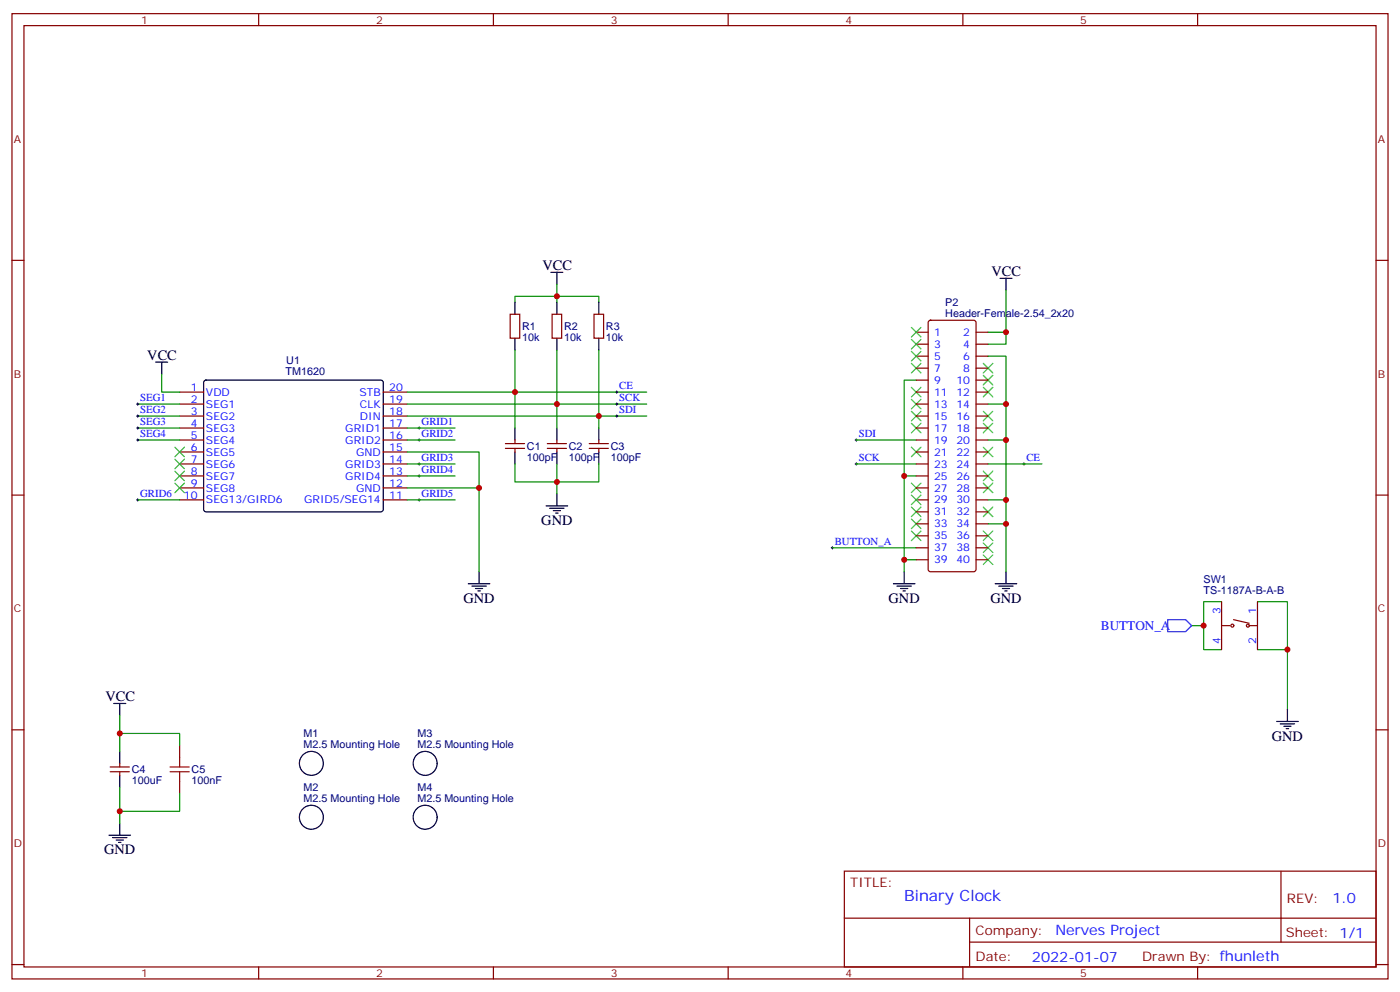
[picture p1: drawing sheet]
<svg xmlns="http://www.w3.org/2000/svg" width="412mm" height="292mm" viewBox="0 0 412 292" stroke-linecap="round" stroke-linejoin="round" font-family="sans-serif">
<g fill="none" stroke="#870000" stroke-width=".35">
<path d="M3.5 4h405.4v284.4h-405.4zM7.1 7.5h398.2v277.3h-398.2zM76.2 4v3.5M145.3 4v3.5M214.5 4v3.5M283.6 4v3.5M352.8 4v3.5M3.5 76.7h3.6M405.3 76.7h3.6M150.3 92.6h2.8v7h-2.8zM162.6 92.6h2.9v7h-2.9zM175 92.6h2.8v7h-2.8z"/>
<path d="M269.9 97.9h3.5M273.6 94.5l.5-.2h12.7l.5 .2 .2 .5v72.7l-.2 .5-.5 .2h-12.7l-.5-.2-.2-.5v-72.7zM287.5 97.9h3.5M52.9 115.5h7.1M52.9 119h7.1M112.9 115.5h7M112.9 119h7M269.9 115.5h3.5M269.9 119h3.5M269.9 101.4h3.5M269.9 104.9h3.5M269.9 108.4h3.5"/>
<path d="M269.9 112h3.5M287.5 115.5h3.5M287.5 119h3.5M287.5 101.4h3.5M287.5 104.9h3.5M287.5 108.4h3.5M287.5 112h3.5M52.9 122.6h7.1M52.9 126.1h7.1M52.9 129.6h7.1M52.9 133.1h7.1M52.9 136.7h7.1"/>
<path d="M112.9 122.6h7M112.9 126.1h7M112.9 129.6h7M112.9 133.1h7M112.9 136.7h7M148.9 132.1h5.6M148.9 130.7h5.6M151.7 129.6v1.1M151.7 132.1v1M161.2 132.1h5.7M161.2 130.7h5.7M164 129.6v1.1"/>
<path d="M164 132.1v1M173.6 132.1h5.6M173.6 130.7h5.6M176.4 129.6v1.1M176.4 132.1v1M269.9 122.6h3.5M269.9 126.1h3.5M269.9 129.6h3.5M269.9 133.1h3.5M269.9 136.7h3.5M287.5 122.6h3.5M287.5 126.1h3.5"/>
<path d="M287.5 129.6h3.5M287.5 133.1h3.5M287.5 136.7h3.5M3.5 145.8h3.6M52.9 140.2h7.1M52.9 143.7h7.1M52.9 147.2h7.1M112.9 140.2h7M112.9 143.7h7M112.9 147.2h7M269.9 140.2h3.5M269.9 143.7h3.5"/>
<path d="M269.9 147.2h3.5M269.9 150.8h3.5M269.9 154.3h3.5M269.9 157.8h3.5M287.5 140.2h3.5M287.5 143.7h3.5M287.5 147.2h3.5M287.5 150.8h3.5M287.5 154.3h3.5M287.5 157.8h3.5M405.3 145.8h3.6M269.9 161.4h3.5"/>
<path d="M269.9 164.9h3.5M287.5 161.4h3.5M287.5 164.9h3.5M359.8 177.2v14.1M370.4 177.2v14.1M359.8 184.3h2.5M363.4 182.5l4.5 1.1M367.9 184.3h2.5M3.5 215h3.6M52.9 219.6v3.5M405.3 215h3.6M32.5 227.3h5.6"/>
<path d="M32.5 225.9h5.6M35.3 224.9v1M35.3 227.3v1.1M52.9 230.2v3.5M248.7 256.6h156.6v28.2h-156.6zM377.3 256.6v20.9M248.7 270.5h156.5M285.6 277.5h119.6M285.6 270.5v14.1M3.5 284.1h3.6M76.2 284.8v3.6M145.3 284.8v3.6"/>
<path d="M214.5 284.8v3.6M283.6 284.8v3.6M352.8 284.8v3.6M405.3 284.1h3.6"/>
<circle cx="363" cy="184.3" r=".44"/>
<circle cx="367.6" cy="184.3" r=".44"/>
</g>
<g fill="none" stroke="#000" stroke-width=".35">
<path d="M151.7 89v3.6M151.7 99.6v3.6M162.3 80.2h3.5M164 80.2v3.5M164 89v3.6M164 99.6v3.6M176.4 89v3.6M176.4 99.6v3.6M294.6 82h3.5M296.3 82v3.5M45.9 106.7h3.5M47.6 106.7v3.5"/>
<path d="M60.2 112.2l.5-.2h51.5l.5 .2 .2 .5-.1 37.6-.6 .5-51.8-.1-.4-.6v-37.4zM151.7 126.1v3.5M151.7 133.1v3.6M164 126.1v3.5M164 133.1v3.6M176.4 126.1v3.5M176.4 133.1v3.6M160.9 149h6.3M161.9 149.7h4.3M163 150.4h2.1M163.7 151.1h.7M164 145.5v3.5"/>
<path d="M137.9 171.9h6.4M139 172.6h4.2M140.1 173.4h2.1M140.8 174.1h.7M141.1 168.4v3.5M263.2 171.9h6.3M264.2 172.6h4.3M265.3 173.4h2.1M266 174.1h.7M266.3 168.4v3.5M293.2 171.9h6.3M294.2 172.6h4.2"/>
<path d="M295.3 173.4h2.1M296 174.1h.7M296.3 168.4v3.5M33.5 207.2h3.5M35.3 207.2v3.5M376.1 212.5h6.3M377.1 213.2h4.3M378.2 213.9h2.1M378.9 214.6h.7M379.2 209v3.5M35.3 221.3v3.6M35.3 228.4v3.5"/>
<path d="M32.1 246h6.4M33.2 246.7h4.2M34.2 247.4h2.1M34.9 248.1h.7M35.3 242.5v3.5"/>
<circle cx="91.7" cy="224.9" r="3.5"/>
<circle cx="125.2" cy="224.9" r="3.5"/>
<circle cx="91.7" cy="240.7" r="3.5"/>
<circle cx="125.2" cy="240.7" r="3.5"/>
</g>
<path d="M50.1 227.3h5.6M50.1 225.9h5.6M52.9 223.1v2.8M52.9 227.3v2.9" fill="none" stroke="#a10000" stroke-width=".35"/>
<g fill="none" stroke="#008700" stroke-width=".35">
<path d="M164 83.7v3.6h-12.3v1.7M164 89v-1.7h12.4v1.7M296.3 85.5v12.4h-5.3M296.3 97.9v3.5h-5.3M40.6 119h12.3M47.6 110.2v5.3h5.3M119.9 119h70.6M119.9 115.5h70.6M151.7 103.2v22.9M164 103.2v22.9M176.4 103.2v22.9M269.9 112h-3.6v28.2"/>
<path d="M291 119h5.3v10.6M291 104.9h5.3v14.1M40.6 122.6h12.3M40.6 126.1h12.3M40.6 129.6h12.3M119.9 133.1h21.2v10.6M119.9 122.6h70.6M119.9 126.1h14.2M119.9 129.6h14.2M119.9 136.7h14.2M151.7 136.7v5.3h24.7v-5.3M164 136.7v8.8"/>
<path d="M252.2 129.6h17.7M252.2 136.7h17.7M291 129.6h5.3v17.6M291 136.7h15.9M40.6 147.2h12.3M119.9 143.7h21.2v24.7M119.9 147.2h14.2M119.9 140.2h14.2M269.9 140.2h-3.6v24.7M291 154.3h5.3v14.1M291 147.2h5.3v7.1M245.2 161.4h24.7"/>
<path d="M269.9 164.9h-3.6v3.5M359.8 177.2h-5.3v7.1h-3.5M370.4 177.2h8.8v14.1M354.5 184.3v7h5.3M370.4 191.3h8.8v17.7M35.3 216h17.6v3.6M35.3 210.7v10.6M35.3 231.9v10.6M52.9 233.7v5.3h-17.6"/>
</g>
<g fill="none" stroke="#000" stroke-width=".29">
<path d="M40.2 119h.7M40.6 118.7v.7M181.3 119h.7M181.3 115.5h.7M181.7 115.1v.8M181.7 118.7v.7M40.2 122.6h.7M40.2 126.1h.7M40.2 129.6h.7M40.6 122.2v.7M40.6 125.7v.7M40.6 129.3v.7"/>
<path d="M123.1 126.1h.7M123.1 129.6h.7M123.1 136.7h.7M123.5 125.7v.7M123.5 129.3v.7M123.5 136.3v.7M123.5 139.8v.7M181.3 122.6h.7M181.7 122.2v.7M251.9 129.6h.7M251.9 136.7h.7M252.2 129.3v.7"/>
<path d="M252.2 136.3v.7M301.3 136.7h.7M301.6 136.3v.7M40.2 147.2h.7M40.6 146.9v.7M123.1 140.2h.7M123.1 147.2h.7M123.5 146.9v.7M244.8 161.4h.7M245.2 161v.7"/>
</g>
<g fill="none" stroke="#3c3" stroke-width=".35">
<path d="M268.5 100l2.8 2.8M268.5 96.4l2.8 2.9M271.3 100l-2.8 2.8M271.3 96.4l-2.8 2.9M268.5 107l2.8 2.9M268.5 114.1l2.8 2.8M268.5 117.6l2.8 2.8M268.5 103.5l2.8 2.8M271.3 107l-2.8 2.9M271.3 114.1l-2.8 2.8M271.3 117.6l-2.8 2.8M271.3 103.5l-2.8 2.8"/>
<path d="M289.6 107l2.9 2.9M289.6 110.6l2.9 2.8M289.6 114.1l2.9 2.8M292.5 107l-2.9 2.9M292.5 110.6l-2.9 2.8M292.5 114.1l-2.9 2.8M51.5 138.8l2.8 2.8M51.5 135.3l2.8 2.8M51.5 131.7l2.8 2.8M54.3 138.8l-2.8 2.8M54.3 135.3l-2.8 2.8M54.3 131.7l-2.8 2.8"/>
<path d="M268.5 121.1l2.8 2.9M268.5 124.7l2.8 2.8M268.5 131.7l2.8 2.8M271.3 131.7l-2.8 2.8M271.3 121.1l-2.8 2.9M271.3 124.7l-2.8 2.8M289.6 138.8l2.9 2.8M289.6 121.1l2.9 2.9M289.6 124.7l2.9 2.8M289.6 131.7l2.9 2.8M292.5 121.1l-2.9 2.9M292.5 124.7l-2.9 2.8"/>
<path d="M292.5 131.7l-2.9 2.8M292.5 138.8l-2.9 2.8M51.5 142.3l2.8 2.8M54.3 142.3l-2.8 2.8M268.5 156.4l2.8 2.8M268.5 152.9l2.8 2.8M268.5 149.4l2.8 2.8M268.5 142.3l2.8 2.8M268.5 145.8l2.8 2.9M271.3 142.3l-2.8 2.8M271.3 145.8l-2.8 2.9M271.3 152.9l-2.8 2.8"/>
<path d="M271.3 156.4l-2.8 2.8M271.3 149.4l-2.8 2.8M289.6 142.3l2.9 2.8M289.6 149.4l2.9 2.8M289.6 156.4l2.9 2.8M289.6 159.9l2.9 2.9M292.5 142.3l-2.9 2.8M292.5 149.4l-2.9 2.8M292.5 156.4l-2.9 2.8M292.5 159.9l-2.9 2.9M289.6 163.5l2.9 2.8M292.5 163.5l-2.9 2.8"/>
</g>
<path d="M344 182.5h5.2l1.8 1.8-1.8 1.8h-5.2z" fill="none" stroke="#00f" stroke-width=".35"/>
<g fill="#c00">
<circle cx="141.1" cy="143.7" r=".88"/>
<circle cx="164" cy="87.3" r=".88"/>
<circle cx="296.3" cy="97.9" r=".88"/>
<circle cx="151.7" cy="115.5" r=".88"/>
<circle cx="164" cy="119" r=".88"/>
<circle cx="176.4" cy="122.6" r=".88"/>
<circle cx="164" cy="142" r=".88"/>
<circle cx="35.3" cy="216" r=".88"/>
<circle cx="35.3" cy="239" r=".88"/>
<circle cx="379.2" cy="191.3" r=".88"/>
<circle cx="354.5" cy="184.3" r=".88"/>
<circle cx="266.3" cy="164.9" r=".88"/>
<circle cx="266.3" cy="140.2" r=".88"/>
<circle cx="296.3" cy="154.3" r=".88"/>
<circle cx="296.3" cy="147.2" r=".88"/>
<circle cx="296.3" cy="129.6" r=".88"/>
<circle cx="296.3" cy="119" r=".88"/>
</g>
<text font-size="4.6" fill="#00f" x="266.3" y="265.4">Binary Clock</text>
<g font-size="4.2">
<text x="159.8" y="79.5">VCC</text>
<text x="292.1" y="81.3">VCC</text>
<text x="43.4" y="106">VCC</text>
<text x="159.5" y="154.7">GND</text>
<text x="136.5" y="177.6">GND</text>
<text x="261.8" y="177.6">GND</text>
<text x="291.7" y="177.6">GND</text>
<text x="31" y="206.5">VCC</text>
<text x="374.6" y="218.2">GND</text>
<text x="30.7" y="251.7">GND</text>
</g>
<g font-size="4.2" fill="#00f">
<text x="392.5" y="265.9">1.0</text>
<text x="310.9" y="275.4">Nerves Project</text>
<text x="304" y="283.2">2022-01-07</text>
</g>
<text font-size="3.9" fill="#00f" x="324.3" y="185.5">BUTTON_A</text>
<g font-size="3.9" fill="#800">
<text x="250.5" y="261.2">TITLE:</text>
<text x="379.1" y="265.9">REV:</text>
<text x="287.4" y="275.4">Company:</text>
<text x="378.7" y="276">Sheet: 1/1</text>
<text x="287.4" y="283.1">Date:</text>
<text x="336.4" y="283.2">Drawn By: fhunleth</text>
</g>
<g font-size="3.2" fill="#800">
<text x="41.6" y="7">1</text>
<text x="110.8" y="7">2</text>
<text x="179.9" y="7">3</text>
<text x="249.1" y="7">4</text>
<text x="318.2" y="7">5</text>
<text x="4.1" y="42.1">A</text>
<text x="405.9" y="42.1">A</text>
<text x="4.1" y="111.3">B</text>
<text x="405.9" y="111.3">B</text>
<text x="4.1" y="180.4">C</text>
<text x="405.9" y="180.4">C</text>
<text x="4.1" y="249.6">D</text>
<text x="405.9" y="249.6">D</text>
<text x="41.6" y="287.8">1</text>
<text x="110.8" y="287.8">2</text>
<text x="179.9" y="287.8">3</text>
<text x="249.1" y="287.8">4</text>
<text x="318.2" y="287.8">5</text>
</g>
<g font-size="3.2" fill="#000080">
<text x="278.4" y="93.3">Header-Female-2.54_2x20</text>
<text x="278.4" y="90.2">P2</text>
<text x="153.8" y="100.4">10k</text>
<text x="153.8" y="97.3">R1</text>
<text x="166.2" y="100.4">10k</text>
<text x="166.2" y="97.3">R2</text>
<text x="178.5" y="100.4">10k</text>
<text x="178.5" y="97.3">R3</text>
<text x="84.3" y="107.3">U1</text>
<text x="84.1" y="110.6">TM1620</text>
<text x="155.2" y="135.7">100pF</text>
<text x="155.2" y="132.5">C1</text>
<text x="167.6" y="135.7">100pF</text>
<text x="167.6" y="132.5">C2</text>
<text x="179.9" y="135.7">100pF</text>
<text x="179.9" y="132.5">C3</text>
<text x="354.5" y="171.7">SW1</text>
<text x="354.5" y="174.9">TS-1187A-B-A-B</text>
<text x="89.4" y="220.3">M2.5 Mounting Hole</text>
<text x="89.4" y="217.1">M1</text>
<text x="123" y="220.3">M2.5 Mounting Hole</text>
<text x="123" y="217.1">M3</text>
<text x="38.8" y="227.8">C4</text>
<text x="56.4" y="227.8">C5</text>
<text x="38.8" y="231">100uF</text>
<text x="56.4" y="231">100nF</text>
<text x="89.4" y="233">M2</text>
<text x="123" y="233">M4</text>
<text x="89.4" y="236.1">M2.5 Mounting Hole</text>
<text x="123" y="236.1">M2.5 Mounting Hole</text>
</g>
<g font-size="3.2" fill="#00f">
<text x="275.2" y="98.9">1</text>
<text x="283.7" y="98.9">2</text>
<text x="275.2" y="102.4">3</text>
<text x="275.2" y="106">5</text>
<text x="283.7" y="102.4">4</text>
<text x="283.7" y="106">6</text>
<text x="275.2" y="109.5">7</text>
<text x="275.2" y="113">9</text>
<text x="281.7" y="113">10</text>
<text x="283.7" y="109.5">8</text>
<text x="41.3" y="118.1">SEG1</text>
<text x="56.2" y="115.1">1</text>
<text x="56.2" y="118.7">2</text>
<text x="60.7" y="116.6">VDD</text>
<text x="105.9" y="116.6">STB</text>
<text x="114.7" y="118.7">19</text>
<text x="114.7" y="115.1">20</text>
<text x="182.4" y="114.6">CE</text>
<text x="182.4" y="118.1">SCK</text>
<text x="275.2" y="116.6">11</text>
<text x="281.7" y="116.6">12</text>
<text x="41.3" y="121.7">SEG2</text>
<text x="41.3" y="125.2">SEG3</text>
<text x="56.2" y="122.2">3</text>
<text x="56.2" y="125.7">4</text>
<text x="60.7" y="120.1">SEG1</text>
<text x="60.7" y="123.6">SEG2</text>
<text x="106" y="120.1">CLK</text>
<text x="106" y="123.6">DIN</text>
<text x="114.7" y="125.7">17</text>
<text x="114.7" y="122.2">18</text>
<text x="124.2" y="125.2">GRID1</text>
<text x="182.4" y="121.7">SDI</text>
<text x="275.2" y="120.1">13</text>
<text x="275.2" y="123.6">15</text>
<text x="281.7" y="120.1">14</text>
<text x="281.7" y="123.6">16</text>
<text x="41.3" y="128.7">SEG4</text>
<text x="56.2" y="129.3">5</text>
<text x="60.7" y="127.1">SEG3</text>
<text x="60.7" y="130.7">SEG4</text>
<text x="101.7" y="130.7">GRID2</text>
<text x="101.7" y="127.1">GRID1</text>
<text x="114.7" y="129.3">16</text>
<text x="124.2" y="128.7">GRID2</text>
<text x="252.9" y="128.7">SDI</text>
<text x="275.2" y="127.1">17</text>
<text x="275.2" y="130.7">19</text>
<text x="281.7" y="127.1">18</text>
<text x="281.7" y="130.7">20</text>
<text x="56.2" y="132.8">6</text>
<text x="56.2" y="136.3">7</text>
<text x="60.7" y="134.2">SEG5</text>
<text x="60.7" y="137.7">SEG6</text>
<text x="101.7" y="137.7">GRID3</text>
<text x="104.9" y="134.2">GND</text>
<text x="114.7" y="136.3">14</text>
<text x="114.7" y="132.8">15</text>
<text x="124.2" y="135.8">GRID3</text>
<text x="252.9" y="135.8">SCK</text>
<text x="275.2" y="134.2">21</text>
<text x="275.2" y="137.7">23</text>
<text x="281.7" y="134.2">22</text>
<text x="281.7" y="137.7">24</text>
<text x="302.3" y="135.8">CE</text>
<text x="56.2" y="139.8">8</text>
<text x="56.2" y="143.4">9</text>
<text x="60.7" y="141.3">SEG7</text>
<text x="101.7" y="141.3">GRID4</text>
<text x="114.7" y="143.4">12</text>
<text x="114.7" y="139.8">13</text>
<text x="124.2" y="139.3">GRID4</text>
<text x="275.2" y="141.3">25</text>
<text x="281.7" y="141.3">26</text>
<text x="41.3" y="146.4">GRID6</text>
<text x="54.2" y="146.9">10</text>
<text x="60.7" y="144.8">SEG8</text>
<text x="60.7" y="148.3">SEG13/GIRD6</text>
<text x="89.6" y="148.3">GRID5/SEG14</text>
<text x="104.9" y="144.8">GND</text>
<text x="114.7" y="146.9">11</text>
<text x="124.2" y="146.4">GRID5</text>
<text x="275.2" y="144.8">27</text>
<text x="275.2" y="148.3">29</text>
<text x="281.7" y="144.8">28</text>
<text x="281.7" y="148.3">30</text>
<text x="275.2" y="151.8">31</text>
<text x="275.2" y="155.4">33</text>
<text x="281.7" y="151.8">32</text>
<text x="281.7" y="155.4">34</text>
<text x="245.9" y="160.5">BUTTON_A</text>
<text x="275.2" y="158.9">35</text>
<text x="281.7" y="158.9">36</text>
<text x="275.2" y="162.4">37</text>
<text x="275.2" y="165.9">39</text>
<text x="281.7" y="162.4">38</text>
<text x="281.7" y="165.9">40</text>
<text x="359.5" y="180.8" transform="rotate(-90 359.5 180.8)">3</text>
<text x="370.1" y="180.8" transform="rotate(-90 370.1 180.8)">1</text>
<text x="359.5" y="189.8" transform="rotate(-90 359.5 189.8)">4</text>
<text x="370.1" y="189.8" transform="rotate(-90 370.1 189.8)">2</text>
</g>
</svg>
